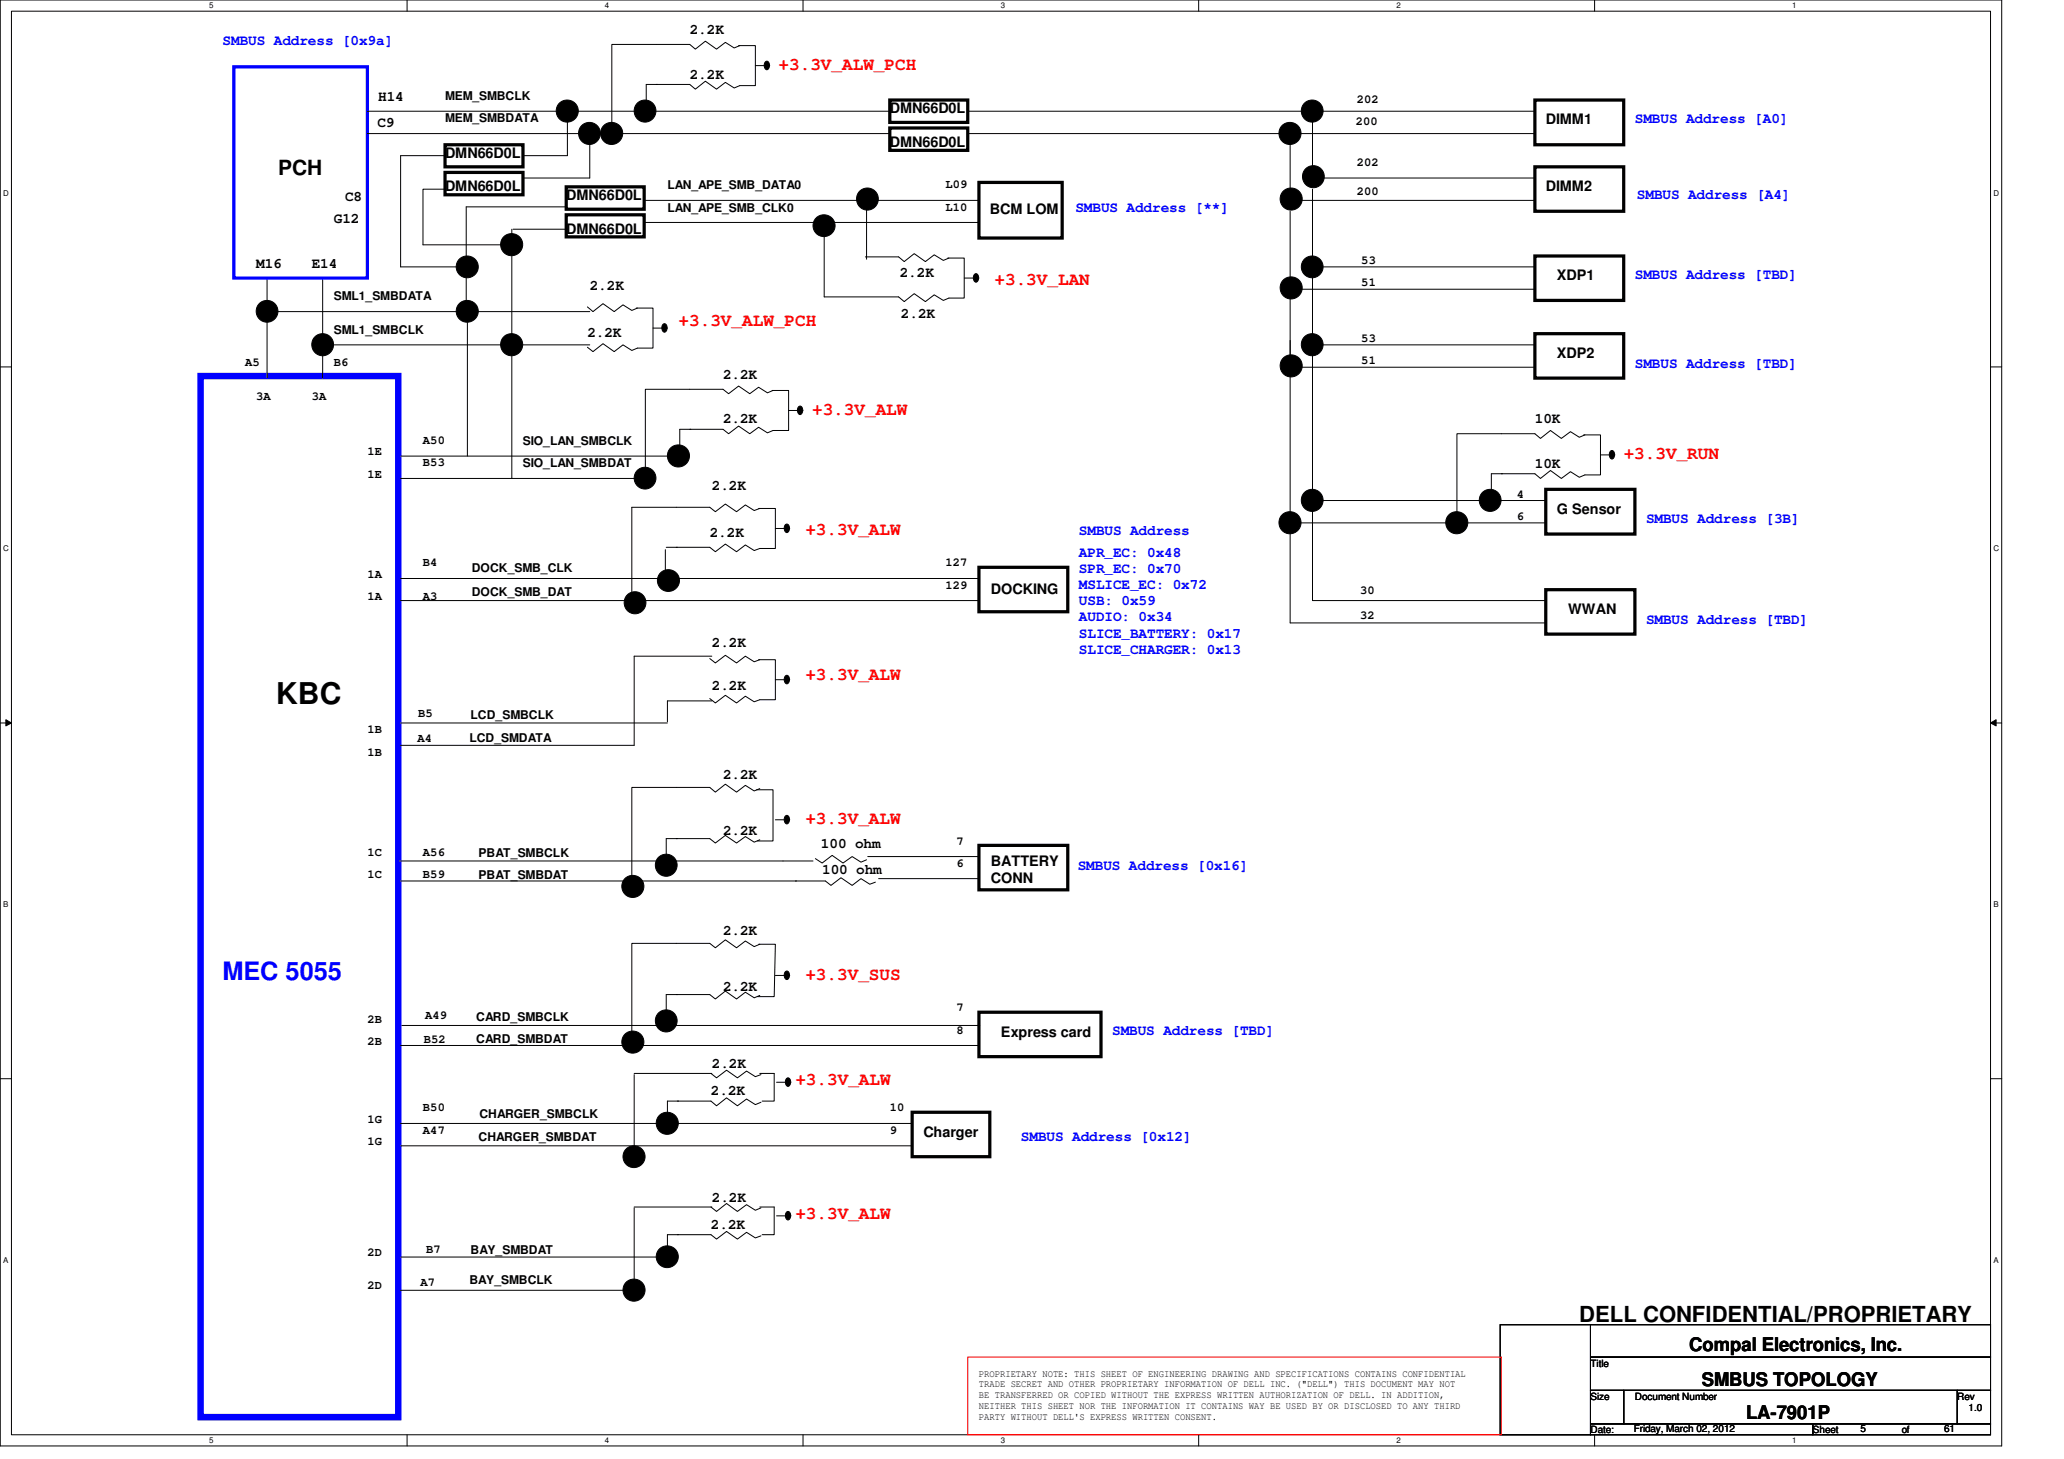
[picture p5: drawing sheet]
<svg xmlns="http://www.w3.org/2000/svg" width="297mm" height="210mm" viewBox="0 0 297 210" stroke-linecap="round" stroke-linejoin="round" font-family="sans-serif">
<path d="M0 0h288.1v208h-288.1zM1.6 1.6h284.9v204.8h-284.9z" fill="none" stroke="#000" stroke-width=".14"/>
<g fill="#fff">
<path d="M30.1 .2h.6v1.2h-.6z"/>
<path d="M30.1 206.6h.6v1.2h-.6z"/>
</g>
<path d="M58.6 0v1.6M58.6 206.4v1.6" fill="none" stroke="#000" stroke-width=".14"/>
<g fill="#fff">
<path d="M87 .2h.6v1.2h-.6z"/>
<path d="M87 206.6h.6v1.2h-.6z"/>
</g>
<path d="M115.6 0v1.6M115.6 206.4v1.6" fill="none" stroke="#000" stroke-width=".14"/>
<g fill="#fff">
<path d="M144 .2h.6v1.2h-.6z"/>
<path d="M144 206.6h.6v1.2h-.6z"/>
</g>
<path d="M172.5 0v1.6M172.5 206.4v1.6" fill="none" stroke="#000" stroke-width=".14"/>
<g fill="#fff">
<path d="M201 .2h.5v1.2h-.5z"/>
<path d="M201 206.6h.5v1.2h-.5z"/>
</g>
<path d="M229.5 0v1.6M229.5 206.4v1.6" fill="none" stroke="#000" stroke-width=".14"/>
<g fill="#fff">
<path d="M257.9 .2h.6v1.2h-.6z"/>
<path d="M257.9 206.6h.6v1.2h-.6z"/>
<path d="M.5 27.2h.7v1.2h-.7z"/>
<path d="M286.9 27.2h.8v1.2h-.8z"/>
<path d="M.5 78.4h.7v1.1h-.7z"/>
<path d="M286.9 78.4h.8v1.1h-.8z"/>
</g>
<path d="M0 52.8h1.6M286.5 52.8h1.6" fill="none" stroke="#000" stroke-width=".14"/>
<g fill="#fff">
<path d="M.5 129.6h.7v1.2h-.7z"/>
<path d="M286.9 129.6h.7v1.2h-.7z"/>
</g>
<path d="M0 104h1.6M.8 103.5l.8 .5-.8 .4zM286.5 104h1.6M286.5 104l.8-.5v.9z" fill="none" stroke="#000" stroke-width=".14"/>
<path d="M.8 103.5l.8 .5-.8 .4zM286.5 104l.8-.5v.9z" fill="#000"/>
<g fill="#fff">
<path d="M.5 180.8h.7v1.1h-.7z"/>
<path d="M286.9 180.8h.7v1.1h-.7z"/>
</g>
<g fill="none" stroke="#000" stroke-width=".14">
<path d="M52.9 16h75.2M52.9 19.2h75.2M81.7 16v6.4h-6.4M84.9 19.2v6.4h-9.6M94.6 12.1h-1.6v3.1M106.3 6.6h2.4v5.7h-2.2l-.8 .4-1.3-.8-1.3 .9-1.6-1.1-1.4 1.1-.8-.7h-4.9M106.5 6.6l-.8 .3-1.3-.8-1.3 1-1.6-1.2-1.4 1.2-.8-.7h-11.3v12.8M108.7 9.4h2.1M110.2 8.9l.2-.1a.68 .68 0 0 1 .3 .6 .68 .68 0 0 1-.3 .6 .71 .71 0 0 1-.2-1.1zM139.3 16h81.6M139.3 19.2h81.6M185.7 19.2v10.3"/>
<path d="M188.9 15.8v10.3M64 27.2h-3.1v8h12.8M64 22.4h-6.3v16h9.6M73.7 33v16.3M73.8 33h7.9M81.3 29.8h-14.2v14.4M92.9 28.8h48M92.9 32h48M118.6 32.5v10.2h10.7l.8 .7 1.5-1.2 1.6 1.2 1.2-1 1.4 .8 .8-.3h2.2v-5.8h-2.4M124.5 37h4.8l.8 .6 1.5-1.1 1.6 1.1 1.2-.9 1.4 .8 .8-.4M124.7 28.7v8.6M140.3 39.4h.2a.68 .68 0 0 1 .3 .6 .68 .68 0 0 1-.3 .6 .71 .71 0 0 1-.2-1.2z"/>
<path d="M185.7 28.8h35.2M185.7 30.4v22.4h35.2M188.9 25.6h32M188.9 27.2v22.4h32M190.5 38.4h30.4M38.4 44.8h46.5M38.4 40v14.4M46.4 40v14.4M46.4 49.6h38.5M67.3 46.4v19.2M73.7 49.6v19.2M84.5 44.2l.8 .6 1.5-1.1 1.6 1.1 1.3-.9 1.2 .8 .8-.4"/>
<path d="M91.6 44.3h2.4v5.8h-2.3l-.8 .3-1.2-.8-1.3 1-1.6-1.2-1.5 1.2-.8-.6M94 47.2h2.1M95.4 46.6h.2a.68 .68 0 0 1 .4 .6 .68 .68 0 0 1-.4 .6 .71 .71 0 0 1-.2-1.2zM111.1 56.2h2.4v5.7h-2.3l-.8 .4-1.2-.8-1.3 .9-1.6-1.1-1.4 1.1-.8-.6h-4.8M111.2 56.2l-.8 .3-1.2-.8-1.3 .9-1.6-1.1-1.4 1.1-.8-.6h-11.2v12.8h-35.2M113.5 59.1h2.1M114.9 58.5l.2-.1a.68 .68 0 0 1 .4 .6 .68 .68 0 0 1-.4 .6 .71 .71 0 0 1-.2-1.1zM138.8 40h2.1M185.7 49v26.2M187.3 41.6h33.6M188.9 49.1v22.9M57.7 65.6h40"/>
<path d="M95.8 79.1v3M95.9 78.7h1.6M99.4 61.8h-1.6v3M109.2 73.2h2.4v5.7h-2.3l-.8 .3-1.2-.8-1.3 1-1.6-1.1-1.4 1.1-.9-.7h-4.8M109.3 73.2l-.8 .2-1.2-.8-1.3 1-1.6-1.1-1.4 1.1-.9-.6h-11.2v12.8M111.6 76h2.1M113 75.5l.2-.1a.68 .68 0 0 1 .4 .6 .68 .68 0 0 1-.4 .6 .71 .71 0 0 1-.2-1.1zM185.7 75.2h36.8M185.7 75.2v14.4h36.8M188.9 72h33.6M188.9 72v14.4h33.6M216.2 68.2h-1.6v3"/>
<path d="M227.9 62.6h2.4v5.7h-2.2l-.8 .4-1.3-.8-1.3 .9-1.6-1.1-1.4 1.1-.8-.6h-4.8M228.1 62.6l-.8 .3-1.3-.8-1.3 1-1.6-1.2-1.4 1.2-.8-.7h-11.2v12.8M230.3 65.4h2.1M231.8 64.9l.2-.1a.68 .68 0 0 1 .4 .6 .68 .68 0 0 1-.4 .6 .71 .71 0 0 1-.2-1.1zM57.7 83.2h83.2M57.7 86.4h83.2M102.1 94.7l.9 .7 1.4-1.1 1.6 1.1 1.3-1 1.2 .8 .8-.3M102.4 94.4h-11.1v12.8h-33.6M109.2 94.9h2.4v5.8h-2.3l-.8 .3-1.2-.8-1.3 .9-1.6-1.1-1.4 1.1-.9-.6M111.6 97.8h2.1M113 97.2h.2a.68 .68 0 0 1 .4 .6 .68 .68 0 0 1-.4 .6 .71 .71 0 0 1-.2-1.2zM57.7 104h38.4"/>
<path d="M102.4 100.8h-6.3v3M108.9 113.6h2.3v7.4h-2.2M109.3 113.5l-.8 .3-1.2-.8-1.3 1-1.6-1.2-1.4 1.2-.9-.7h-11.2v12.8M111.6 117.9h2.1M113 117.4l.2-.1a.68 .68 0 0 1 .4 .6 .68 .68 0 0 1-.4 .6 .71 .71 0 0 1-.2-1.1zM57.5 123.9h59.5M57.7 126.7h56.9M97.3 120.6h4.8l.9 .7 1.4-1.1 1.6 1.1 1.3-.9 1.2 .8 .8-.4M97.5 120.6h-1.6v3.1M109.2 135.8h2.4l-.2 7.6h-2.4M109.3 135.8l-.8 .4-1.2-.8-1.3 1-1.6-1.2-1.4 1.2-.9-.7h-11.2v12.8M113 139.8l.2-.1a.68 .68 0 0 1 .4 .6 .68 .68 0 0 1-.4 .6 .71 .71 0 0 1-.2-1.1z"/>
<path d="M114.5 126.7h4.3l.8 .7 1.4-1.1 1.6 1.1 1.3-1 1.3 .8 .8-.3M117.3 123.5l1 .7 1.5-1.1 1.5 1.1 1.3-1 1.3 .8 .8-.3M124.9 123.2h16M126.4 126.4h14.5M0 155.2h1.6M57.7 150.4h83.2M57.8 147.5h83.2M91.3 154.4h11.1M91.3 154.6v11.8M97.3 143.1h4.8l.9 .6 1.4-1.1 1.6 1.1 1.3-1 1.2 .9 .8-.4M97.5 158.4h4.8l.8 .7 1.5-1.2 1.5 1.2 1.3-1 1.3 .8 .8-.3M97.5 143.1h-1.6v3"/>
<path d="M97.7 158.4h-1.6v3.1M102.3 154.4l.8 .7 1.5-1.1 1.5 1.1 1.3-1 1.3 .8 .8-.3M109.3 154.4h2.1v4h-1.7M111.6 140.3h2.1M111.8 155.7h2M113.2 155.1h.2a.68 .68 0 0 1 .4 .6 .68 .68 0 0 1-.4 .6 .71 .71 0 0 1-.2-1.2zM286.5 155.2h1.6M57.7 161.6h73.6M57.7 164.8h73.6M91.3 173.8v11.8h-33.6M91.3 173.7h11.1M97.5 177.6h4.8l.8 .7 1.5-1.1 1.5 1.1 1.3-1 1.3 .8 .8-.3"/>
<path d="M97.7 177.6h-1.6v3.1M102.3 173.7l.8 .6 1.5-1.2 1.5 1.2 1.3-1 1.3 .8 .8-.3M109.3 173.7h2.1v3.9h-1.7M111.8 174.9h2M113.2 174.4l.2-.1a.68 .68 0 0 1 .4 .6 .68 .68 0 0 1-.4 .6 .71 .71 0 0 1-.2-1.1zM57.7 180.8h38.4M215.9 190.6h13v15.8h-13zM228.9 190.6h57.6v4.6h-57.6zM228.9 195.2h57.6v4.8h-57.6zM228.9 200h4.8v4.9h-4.8zM228.9 204.9h32v1.5h-32zM233.7 200h48v4.9h-48z"/>
<path d="M260.9 204.9h25.6v1.5h-25.6zM281.7 200h4.8v4.9h-4.8z"/>
<circle cx="81.6" cy="16" r="1.6"/>
<circle cx="84.8" cy="19.2" r="1.58"/>
<circle cx="88" cy="19.2" r="1.6"/>
<circle cx="92.8" cy="16" r="1.58"/>
<circle cx="185.6" cy="19.2" r="1.6"/>
<circle cx="188.8" cy="16" r="1.58"/>
<circle cx="67.2" cy="38.4" r="1.58"/>
<circle cx="73.6" cy="35.2" r="1.6"/>
<circle cx="118.6" cy="32.5" r="1.58"/>
<circle cx="124.8" cy="28.6" r="1.58"/>
<circle cx="185.8" cy="28.6" r="1.6"/>
<circle cx="188.8" cy="38.4" r="1.57"/>
<circle cx="189" cy="25.4" r="1.58"/>
<circle cx="38.4" cy="44.8" r="1.57"/>
<circle cx="46.4" cy="49.6" r="1.58"/>
<circle cx="67.2" cy="44.8" r="1.58"/>
<circle cx="73.6" cy="49.6" r="1.6"/>
<circle cx="185.8" cy="41.4" r="1.6"/>
<circle cx="185.8" cy="52.6" r="1.6"/>
<circle cx="188.8" cy="49.6" r="1.58"/>
<circle cx="92.8" cy="68.8" r="1.57"/>
<circle cx="97.6" cy="65.6" r="1.6"/>
<circle cx="185.6" cy="75.2" r="1.6"/>
<circle cx="188.8" cy="72" r="1.58"/>
<circle cx="209.6" cy="75.2" r="1.6"/>
<circle cx="214.4" cy="72" r="1.58"/>
<circle cx="91.4" cy="86.7" r="1.58"/>
<circle cx="96.2" cy="83.5" r="1.58"/>
<circle cx="91.1" cy="127.5" r="1.6"/>
<circle cx="95.9" cy="124.5" r="1.58"/>
<circle cx="91.1" cy="149.9" r="1.6"/>
<circle cx="95.9" cy="146.9" r="1.58"/>
<circle cx="91.3" cy="166.4" r="1.58"/>
<circle cx="96" cy="161.6" r="1.6"/>
<circle cx="91.2" cy="185.6" r="1.6"/>
<circle cx="96" cy="180.8" r="1.58"/>
</g>
<path d="M28.9 54.1h28.4v149.8h-28.4z" fill="none" stroke="#00f" stroke-width=".93"/>
<g fill="#000">
<path d="M110.2 8.9l.2-.1a.68 .68 0 0 1 .3 .6 .68 .68 0 0 1-.3 .6 .71 .71 0 0 1-.2-1.1z" fill-rule="evenodd"/>
<path d="M140.3 39.4h.2a.68 .68 0 0 1 .3 .6 .68 .68 0 0 1-.3 .6 .71 .71 0 0 1-.2-1.2z" fill-rule="evenodd"/>
<path d="M95.4 46.6h.2a.68 .68 0 0 1 .4 .6 .68 .68 0 0 1-.4 .6 .71 .71 0 0 1-.2-1.2z" fill-rule="evenodd"/>
<path d="M114.9 58.5l.2-.1a.68 .68 0 0 1 .4 .6 .68 .68 0 0 1-.4 .6 .71 .71 0 0 1-.2-1.1z" fill-rule="evenodd"/>
<path d="M113 75.5l.2-.1a.68 .68 0 0 1 .4 .6 .68 .68 0 0 1-.4 .6 .71 .71 0 0 1-.2-1.1z" fill-rule="evenodd"/>
<path d="M231.8 64.9l.2-.1a.68 .68 0 0 1 .4 .6 .68 .68 0 0 1-.4 .6 .71 .71 0 0 1-.2-1.1z" fill-rule="evenodd"/>
<path d="M113 97.2h.2a.68 .68 0 0 1 .4 .6 .68 .68 0 0 1-.4 .6 .71 .71 0 0 1-.2-1.2z" fill-rule="evenodd"/>
<path d="M113 117.4l.2-.1a.68 .68 0 0 1 .4 .6 .68 .68 0 0 1-.4 .6 .71 .71 0 0 1-.2-1.1z" fill-rule="evenodd"/>
<path d="M113 139.8l.2-.1a.68 .68 0 0 1 .4 .6 .68 .68 0 0 1-.4 .6 .71 .71 0 0 1-.2-1.1z" fill-rule="evenodd"/>
<path d="M113.2 155.1h.2a.68 .68 0 0 1 .4 .6 .68 .68 0 0 1-.4 .6 .71 .71 0 0 1-.2-1.2z" fill-rule="evenodd"/>
<path d="M113.2 174.4l.2-.1a.68 .68 0 0 1 .4 .6 .68 .68 0 0 1-.4 .6 .71 .71 0 0 1-.2-1.1z" fill-rule="evenodd"/>
<circle cx="81.6" cy="16" r="1.6"/>
<circle cx="84.8" cy="19.2" r="1.58"/>
<circle cx="88" cy="19.2" r="1.6"/>
<circle cx="92.8" cy="16" r="1.58"/>
<circle cx="185.6" cy="19.2" r="1.6"/>
<circle cx="188.8" cy="16" r="1.58"/>
<circle cx="67.2" cy="38.4" r="1.58"/>
<circle cx="73.6" cy="35.2" r="1.6"/>
<circle cx="118.6" cy="32.5" r="1.58"/>
<circle cx="124.8" cy="28.6" r="1.58"/>
<circle cx="185.8" cy="28.6" r="1.6"/>
<circle cx="188.8" cy="38.4" r="1.57"/>
<circle cx="189" cy="25.4" r="1.58"/>
<circle cx="38.4" cy="44.8" r="1.57"/>
<circle cx="46.4" cy="49.6" r="1.58"/>
<circle cx="67.2" cy="44.8" r="1.58"/>
<circle cx="73.6" cy="49.6" r="1.6"/>
<circle cx="185.8" cy="41.4" r="1.6"/>
<circle cx="185.8" cy="52.6" r="1.6"/>
<circle cx="188.8" cy="49.6" r="1.58"/>
<circle cx="92.8" cy="68.8" r="1.57"/>
<circle cx="97.6" cy="65.6" r="1.6"/>
<circle cx="185.6" cy="75.2" r="1.6"/>
<circle cx="188.8" cy="72" r="1.58"/>
<circle cx="209.6" cy="75.2" r="1.6"/>
<circle cx="214.4" cy="72" r="1.58"/>
<circle cx="91.4" cy="86.7" r="1.58"/>
<circle cx="96.2" cy="83.5" r="1.58"/>
<circle cx="91.1" cy="127.5" r="1.6"/>
<circle cx="95.9" cy="124.5" r="1.58"/>
<circle cx="91.1" cy="149.9" r="1.6"/>
<circle cx="95.9" cy="146.9" r="1.58"/>
<circle cx="91.3" cy="166.4" r="1.58"/>
<circle cx="96" cy="161.6" r="1.6"/>
<circle cx="91.2" cy="185.6" r="1.6"/>
<circle cx="96" cy="180.8" r="1.58"/>
</g>
<path d="M33.7 9.6h19.2v30.4h-19.2z" fill="none" stroke="#00f" stroke-width=".47"/>
<g fill="none" stroke="#000" stroke-width=".47">
<path d="M128.1 14.4h11.2v3.2h-11.2zM128.1 18.4h11.2v3.2h-11.2zM220.9 14.4h12.8v6.4h-12.8zM64 20.8h11.3v3.2h-11.3zM64 24.8h11.3v3.2h-11.3zM81.5 26.9h11.2v3.2h-11.2zM81.5 30.9h11.2v3.2h-11.2zM140.9 26.2h12v8h-12zM220.9 36.8h12.8v6.4h-12.8zM220.9 24h12.8v6.4h-12.8zM220.9 48h12.8v6.4h-12.8zM222.5 70.4h12.8v6.4h-12.8z"/>
<path d="M140.9 81.6h12.8v6.4h-12.8zM222.5 84.8h12.8v6.4h-12.8zM140.9 121.6h12.8v6.4h-12.8zM140.9 145.6h17.5v6.4h-17.5zM131.3 160h11.1v6.4h-11.1z"/>
</g>
<path d="M139.3 195.2h76.8v11.2h-76.8z" fill="none" stroke="#f00" stroke-width=".14"/>
<text font-size="4.3" x="39.7" y="101.3">KBC</text>
<text font-size="3.6" fill="#00f" x="32" y="141">MEC 5055</text>
<text font-size="3.2" x="227.3" y="190.2">DELL CONFIDENTIAL/PROPRIETARY</text>
<text font-size="3" x="40" y="25.1">PCH</text>
<g font-size="2.7">
<text x="243.1" y="194.4">Compal Electronics, Inc.</text>
<text x="244.9" y="199.4">SMBUS TOPOLOGY</text>
<text x="251.3" y="204.2">LA-7901P</text>
</g>
<g font-size="2.5" fill="#f00">
<text x="112.1" y="10.1">+3.3V_ALW_PCH</text>
<text x="143.1" y="41">+3.3V_LAN</text>
<text x="97.7" y="46.9">+3.3V_ALW_PCH</text>
<text x="116.9" y="59.7">+3.3V_ALW</text>
<text x="233.7" y="66.1">+3.3V_RUN</text>
<text x="115.9" y="77">+3.3V_ALW</text>
<text x="115.9" y="97.8">+3.3V_ALW</text>
<text x="115.9" y="118.6">+3.3V_ALW</text>
<text x="115.9" y="141">+3.3V_SUS</text>
<text x="114.5" y="156.2">+3.3V_ALW</text>
<text x="114.5" y="175.4">+3.3V_ALW</text>
</g>
<g font-size="2.1">
<text x="99.3" y="4.9">2.2K</text>
<text x="99.3" y="11.3">2.2K</text>
<text x="54.4" y="14.5">H14</text>
<text x="128.1" y="16.3">DMN66D0L</text>
<text x="222.5" y="17.9">DIMM1</text>
<text x="54.3" y="18.3">C9</text>
<text x="64" y="22.7">DMN66D0L</text>
<text x="128.1" y="21.1">DMN66D0L</text>
<text x="49.7" y="28.9">C8</text>
<text x="64" y="27.5">DMN66D0L</text>
<text x="81.5" y="28.8">DMN66D0L</text>
<text x="222.5" y="27.5">DIMM2</text>
<text x="48" y="32.1">G12</text>
<text x="81.5" y="33.6">DMN66D0L</text>
<text x="142.4" y="30.7">BCM LOM</text>
<text x="36.9" y="38.5">M16</text>
<text x="44.9" y="38.5">E14</text>
<text x="84.9" y="41.7">2.2K</text>
<text x="129.5" y="39.8">2.2K</text>
<text x="224.1" y="40.3">XDP1</text>
<text x="129.7" y="45.7">2.2K</text>
<text x="84.5" y="48.4">2.2K</text>
<text x="224.1" y="51.5">XDP2</text>
<text x="104.1" y="54.5">2.2K</text>
<text x="104.1" y="60.9">2.2K</text>
<text x="220.9" y="60.9">10K</text>
<text x="102.4" y="70.5">2.2K</text>
<text x="220.9" y="67.3">10K</text>
<text x="102.1" y="77.2">2.2K</text>
<text x="224.1" y="73.9">G Sensor</text>
<text x="142.6" y="85.4">DOCKING</text>
<text x="225.7" y="88.3">WWAN</text>
<text x="102.4" y="93.1">2.2K</text>
<text x="102.4" y="99.3">2.2K</text>
<text x="104.1" y="112.1">2.2K</text>
<text x="104.1" y="120.1">2.2K</text>
<text x="118.1" y="122">100 ohm</text>
<text x="118.3" y="125.7">100 ohm</text>
<text x="142.6" y="124.6">BATTERY</text>
<text x="142.6" y="127.1">CONN</text>
<text x="104.1" y="134.5">2.2K</text>
<text x="104.1" y="142.5">2.2K</text>
<text x="144.1" y="149.1">Express card</text>
<text x="102.4" y="153.7">2.2K</text>
<text x="102.3" y="157.6">2.2K</text>
<text x="132.9" y="163.5">Charger</text>
<text x="102.4" y="172.9">2.2K</text>
<text x="102.3" y="176.8">2.2K</text>
</g>
<g font-size="2.1" fill="#00f">
<text x="32" y="6.5">SMBUS Address [0x9a]</text>
<text x="235.3" y="17.7">SMBUS Address [A0]</text>
<text x="235.6" y="28.6">SMBUS Address [A4]</text>
<text x="154.8" y="30.5">SMBUS Address [**]</text>
<text x="235.3" y="40.1">SMBUS Address [TBD]</text>
<text x="235.3" y="52.9">SMBUS Address [TBD]</text>
<text x="155.3" y="76.9">SMBUS Address</text>
<text x="236.9" y="75.3">SMBUS Address [3B]</text>
<text x="155.3" y="80.1">APR_EC: 0x48</text>
<text x="155.3" y="82.4">SPR_EC: 0x70</text>
<text x="155.3" y="84.8">MSLICE_EC: 0x72</text>
<text x="155.3" y="87.1">USB: 0x59</text>
<text x="155.3" y="89.4">AUDIO: 0x34</text>
<text x="236.9" y="89.7">SMBUS Address [TBD]</text>
<text x="155.3" y="91.7">SLICE_BATTERY: 0x17</text>
<text x="155.3" y="94.1">SLICE_CHARGER: 0x13</text>
<text x="155.1" y="125.2">SMBUS Address [0x16]</text>
<text x="160.1" y="148.9">SMBUS Address [TBD]</text>
<text x="146.9" y="164.1">SMBUS Address [0x12]</text>
</g>
<g font-size="1.7">
<text x="64" y="17.6">MEM_SMBDATA</text>
<text x="64" y="14.4">MEM_SMBCLK</text>
<text x="195.1" y="18">200</text>
<text x="195.3" y="14.8">202</text>
<text x="195.3" y="23.9">202</text>
<text x="96.1" y="27.2">LAN_APE_SMB_DATA0</text>
<text x="136.1" y="27.1">L09</text>
<text x="195.3" y="28.1">200</text>
<text x="96.1" y="30.4">LAN_APE_SMB_CLK0</text>
<text x="136.1" y="30.3">L10</text>
<text x="195.9" y="38">53</text>
<text x="195.9" y="41.2">51</text>
<text x="48" y="43.2">SML1_SMBDATA</text>
<text x="35.3" y="52.7">A5</text>
<text x="48" y="48">SML1_SMBCLK</text>
<text x="48" y="52.7">B6</text>
<text x="195.9" y="49.2">53</text>
<text x="195.9" y="52.4">51</text>
<text x="36.9" y="57.5">3A</text>
<text x="44.9" y="57.5">3A</text>
<text x="52.9" y="65.5">1E</text>
<text x="60.9" y="63.9">A50</text>
<text x="75.3" y="64">SIO_LAN_SMBCLK</text>
<text x="52.9" y="68.7">1E</text>
<text x="60.9" y="67.1">B53</text>
<text x="75.3" y="67.2">SIO_LAN_SMBDAT</text>
<text x="218.3" y="71.6">4</text>
<text x="218.3" y="74.8">6</text>
<text x="52.9" y="83.1">1A</text>
<text x="60.9" y="81.5">B4</text>
<text x="67.9" y="82.3">DOCK_SMB_CLK</text>
<text x="136.1" y="81.5">127</text>
<text x="52.9" y="86.3">1A</text>
<text x="60.9" y="86.3">A3</text>
<text x="67.9" y="85.8">DOCK_SMB_DAT</text>
<text x="136.1" y="84.7">129</text>
<text x="195.7" y="89">32</text>
<text x="195.7" y="85.5">30</text>
<text x="52.9" y="105.5">1B</text>
<text x="60.1" y="106.8">A4</text>
<text x="60.2" y="103.1">B5</text>
<text x="67.6" y="106.8">LCD_SMDATA</text>
<text x="67.7" y="103.4">LCD_SMBCLK</text>
<text x="52.9" y="108.7">1B</text>
<text x="52.9" y="123.1">1C</text>
<text x="60.9" y="123.1">A56</text>
<text x="68.9" y="123.2">PBAT_SMBCLK</text>
<text x="137.7" y="121.5">7</text>
<text x="137.7" y="124.7">6</text>
<text x="52.9" y="126.3">1C</text>
<text x="60.9" y="126.3">B59</text>
<text x="68.9" y="126.4">PBAT_SMBDAT</text>
<text x="52.9" y="147.1">2B</text>
<text x="61" y="150">B52</text>
<text x="61.2" y="146.6">A49</text>
<text x="68.5" y="146.9">CARD_SMBCLK</text>
<text x="137.7" y="145.5">7</text>
<text x="137.7" y="148.7">8</text>
<text x="52.9" y="150.3">2B</text>
<text x="68.5" y="150.1">CARD_SMBDAT</text>
<text x="52.9" y="161.5">1G</text>
<text x="60.9" y="159.9">B50</text>
<text x="69" y="160.8">CHARGER_SMBCLK</text>
<text x="128.1" y="159.9">10</text>
<text x="52.9" y="164.7">1G</text>
<text x="60.9" y="163.1">A47</text>
<text x="68.9" y="164.2">CHARGER_SMBDAT</text>
<text x="128.1" y="163.1">9</text>
<text x="52.9" y="180.7">2D</text>
<text x="52.9" y="185.5">2D</text>
<text x="60.5" y="185">A7</text>
<text x="61.3" y="180.2">B7</text>
<text x="67.6" y="184.7">BAY_SMBCLK</text>
<text x="67.7" y="180.3">BAY_SMBDAT</text>
</g>
<g font-size="1.4">
<text x="228.9" y="196.6">Title</text>
<text x="140.9" y="198">PROPRIETARY NOTE: THIS SHEET OF ENGINEERING DRAWING AND SPECIFICATIONS CONTAINS CONFIDENTIAL</text>
<text x="140.9" y="199.6">TRADE SECRET AND OTHER PROPRIETARY INFORMATION OF DELL INC. (&quot;DELL&quot;) THIS DOCUMENT MAY NOT</text>
<text x="140.9" y="201.2">BE TRANSFERRED OR COPIED WITHOUT THE EXPRESS WRITTEN AUTHORIZATION OF DELL. IN ADDITION,</text>
<text x="140.9" y="202.7">NEITHER THIS SHEET NOR THE INFORMATION IT CONTAINS WAY BE USED BY OR DISCLOSED TO ANY THIRD</text>
<text x="228.9" y="201.4">Size</text>
<text x="235.3" y="201.4">Document Number</text>
<text x="281.7" y="201.4">Rev</text>
<text x="283.3" y="203">1.0</text>
<text x="140.9" y="204.3">PARTY WITHOUT DELL'S EXPRESS WRITTEN CONSENT.</text>
<text x="228.9" y="206.2">Date:</text>
<text x="235.1" y="206">Friday, March 02, 2012</text>
<text x="260.9" y="206.2">Sheet</text>
<text x="267.8" y="206">5</text>
<text x="273.7" y="206.2">of</text>
<text x="279.8" y="206">61</text>
</g>
<g font-size="1.1">
<text x="30.1" y="1.1">5</text>
<text x="87" y="1.1">4</text>
<text x="144" y="1.1">3</text>
<text x="201" y="1.1">2</text>
<text x="257.9" y="1.1">1</text>
<text x=".5" y="28.2">D</text>
<text x="286.9" y="28.2">D</text>
<text x=".5" y="79.3">C</text>
<text x="286.9" y="79.3">C</text>
<text x=".5" y="130.6">B</text>
<text x="286.9" y="130.6">B</text>
<text x=".5" y="181.7">A</text>
<text x="286.9" y="181.7">A</text>
<text x="30.1" y="207.6">5</text>
<text x="87" y="207.6">4</text>
<text x="144" y="207.6">3</text>
<text x="201" y="207.6">2</text>
<text x="257.9" y="207.6">1</text>
</g>
</svg>
